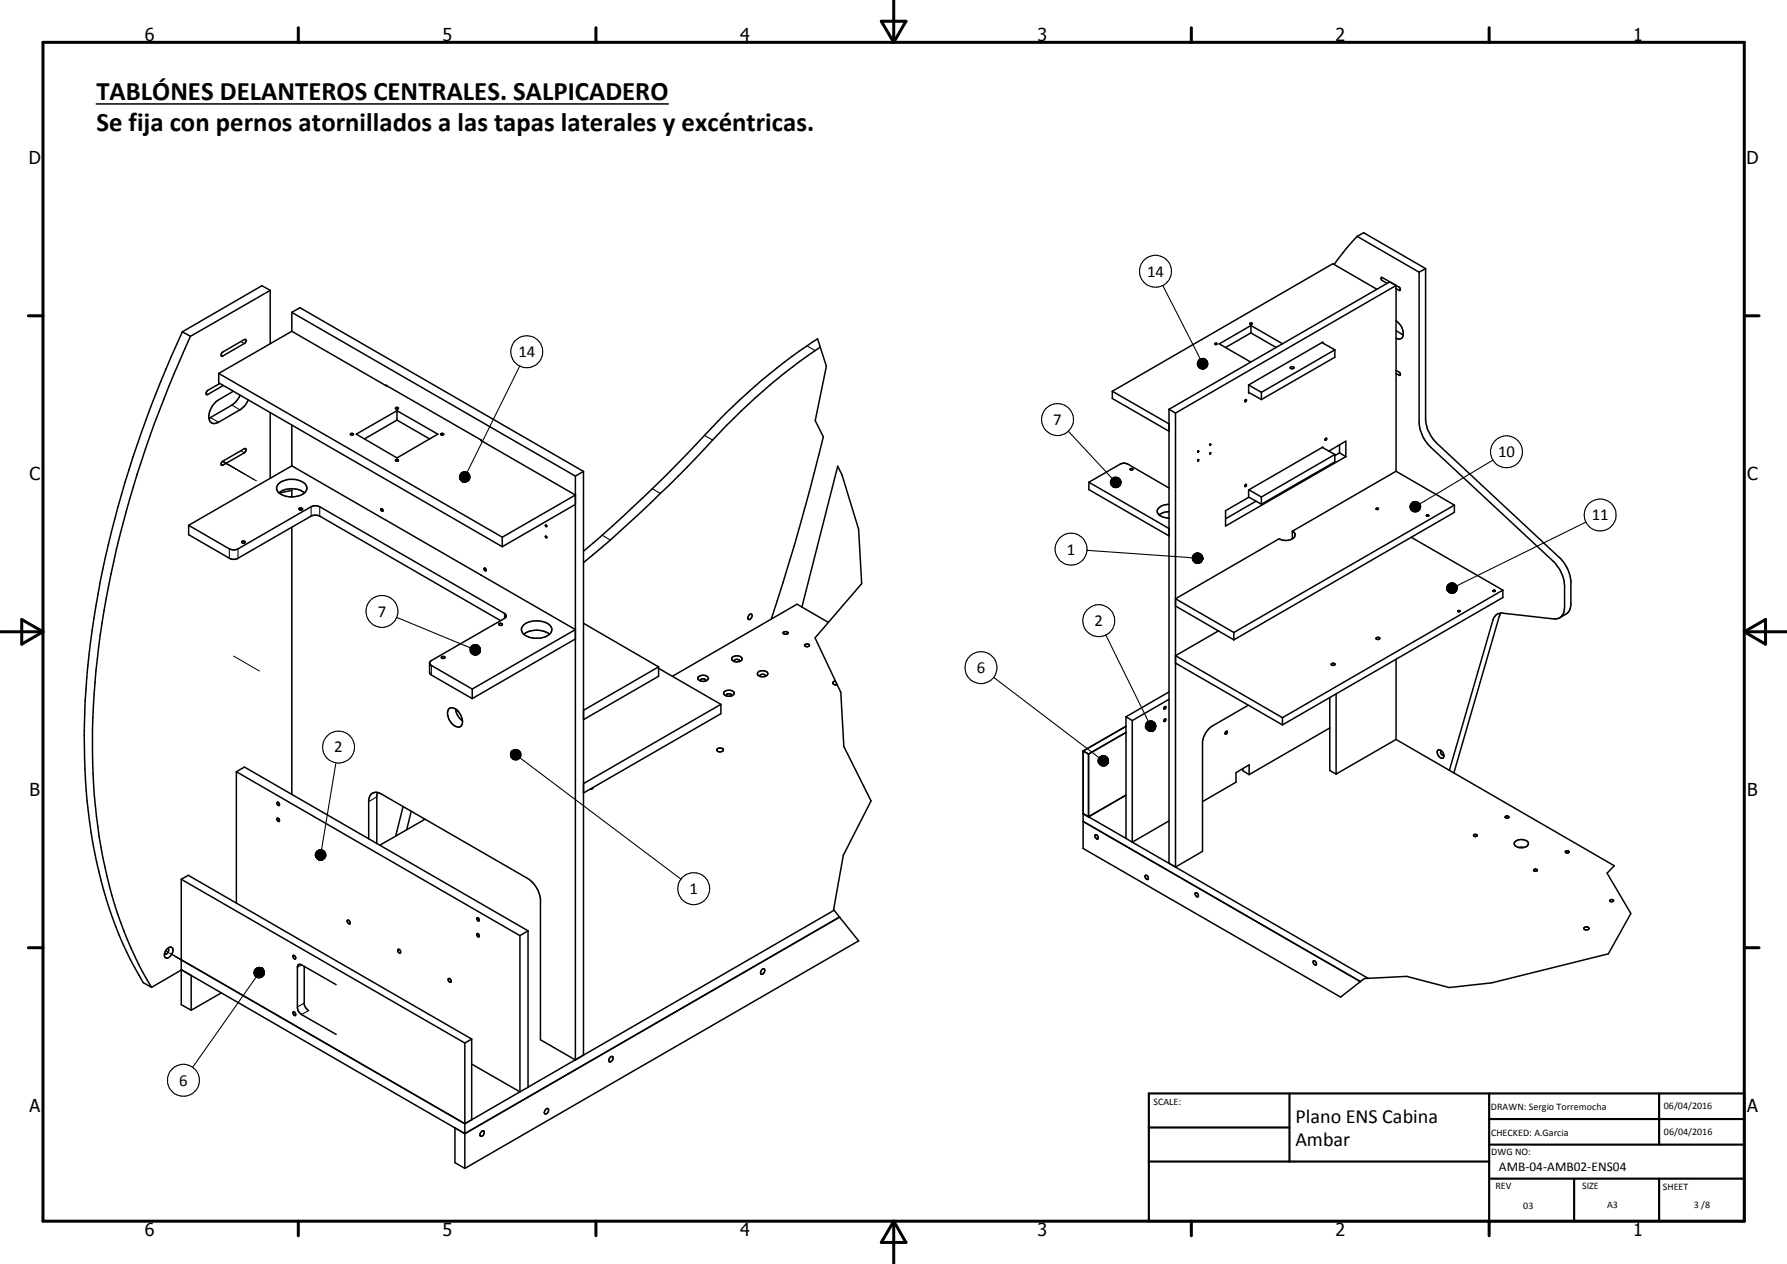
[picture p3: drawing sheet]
<svg xmlns="http://www.w3.org/2000/svg" width="420mm" height="297mm" viewBox="0 0 420 297" stroke-linecap="round" stroke-linejoin="round" font-family="sans-serif">
<path d="M52.4 108.4l7.9 4.6M52.4 108.4l3.4 2M52.4 108.4l7.4 4.4M52.4 108.4l1 .7M52.4 108.4l1.5 .9M331.7 119.7h2.2M54.9 154.2l6.1 3.5M120.3 176.6h2M258.3 179.5h2.1M38.9 223.4l3.7 2.2M40.7 224.5l1.9 1.1zM61.7 227.5v2.1" fill="none" stroke="#000" stroke-width=".24"/>
<g fill="none" stroke="#000" stroke-width=".35">
<path d="M22.6 24.4h134.5M319.1 55.5l1.5-.8 14.6 8.4M319.1 55.5l14.6 8.5M319.1 55.5l-2.3 2.6-3.1 4M42.9 78a247.8 247.8 0 0 0-22.3 78.5 145.4 145.4 0 0 0 3.2 50.6 88.4 88.4 0 0 0 9.9 23.8l1.9 1.1M42.9 78l1.9 1M44.8 79a251.2 251.2 0 0 0-22.2 78.6 148.6 148.6 0 0 0 2.6 48.4 89 89 0 0 0 10.4 26M63.5 68.2l-1.9-1.1-18.7 10.9M63.5 68.2v12.6M63.5 68.2l-18.7 10.8M68.6 73.4l66.7 38.5M68.6 73.4v4.5"/>
<path d="M68.6 73.4l1.9-1.1 66.7 38.5M68.6 77.9l22.3 12.7M68.6 77.9l-17.2 9.9M293.8 76l.4-.1 .2 .2-.4 .1zM294.1 76.5l-7.4 4.3 7.4 4.3M294.1 76.5l7.4 4.3M294.1 76.5v1.7M294.1 78.2l5.9 3.5M294.1 78.2l-5.9 3.5M323.8 68l-10.4-6-51.9 29.9M326.1 66.6l-1.1-.6a.36 .36 0 0 1-.3-.4 .36 .36 0 0 1 .3-.4l4 2.3 .3 .6-.2 .2-.9-.5M328.2 75.4a3.5 3.5 0 0 1 1.6 3.8l-.8 .5-.8-.2"/>
<path d="M328.2 77.7l1.7 1M328.2 67.1l-1.5-.8-51.8 29.9M328.2 67.1l-51.8 30M328.2 67.1v43.6M333.7 64v35.2a8.9 8.9 0 0 0 2.8 6l28.6 26.6a8.9 8.9 0 0 1 2.8 5.9l-.1 5.8-.2 .7-.9 1M335.2 63.1v35.7a9.2 9.2 0 0 0 2.8 5.5l28.6 26.6a9 9 0 0 1 2.7 5.5v5.8l-.1 .8-.7 1.1-1.8 1.1M335.2 63.1l-1.5 .9M51.4 87.8v2.2l66.7 38.5M51.4 87.8l66.7 38.4M51.7 90.1l-2.9 1.6-.3 .6v.4h.3l3.7-2.1M52.1 82.9l5.3-3.1a.43 .43 0 0 1 .5 .4 .43 .43 0 0 1-.3 .4l-5.3 3.1-.3-.3zM54.9 91.9l-3.5 2.1a4.5 4.5 0 0 0-2.1 5 1.4 1.4 0 0 0 2.1 .2l5.3-3.1 .8-.7 .9-1.4"/>
<path d="M56.4 92.9a4.9 4.9 0 0 1-1.9 2.3l-5.4 3.1M63.5 96.9v15.5M68.6 99.9v9.6M90.7 90.6l22.4 12.8M93 95.8h.5l.2 .2-.5 .1zM93.3 96.5v2.2M93.3 98.7l7.7 4.5M93.3 98.7l-7.6 4.5M192.9 81.6l-.7-2a138.9 138.9 0 0 0-26.6 22.7 334.7 334.7 0 0 1-28.4 27.2M192.9 81.6l1.4 4.5-2.6 12.7 1.9 3.9a549.8 549.8 0 0 1-12.3 42.8M192.9 81.6a142 142 0 0 0-27.3 24 316.8 316.8 0 0 1-28.4 26.6M261.5 91.9l13.4 7.7"/>
<path d="M261.5 91.9v1.7l13.4 7.7M274.9 96.2v106.7l1.5 .9M274.9 96.2l1.5 .9M276.4 97.1v106.7M292.8 94h.3l-.3 .4h-.1zM292.8 94.4h.1M293.6 90.5v1.9l.1-.1M293.6 92.2l3 1.7M293.6 90.5l3 1.7M296.6 92.2v1.7M303.3 86.4l.4-.3 .5 .2a.43 .43 0 0 1-.4 .4 .43 .43 0 0 1-.5-.3zM310.8 80.5l3 1.7"/>
<path d="M311 80.6v-.2l-17.4 10.1M313.8 82.2v1.7l-17.2 10M313.8 82.2l-17.2 10M328.2 87l.9 .5 .1 .7-1-.4M52.3 108.5l5.1-3h.4v.5l-.4 .4-5.3 2.9-.1-.2zM65.5 113.7a4.8 4.8 0 0 1 6.5 .4 1.88 1.88 0 0 1-1.8 2.4 4.5 4.5 0 0 1-5.1-1.3 1.39 1.39 0 0 1 .4-1.5zM65.6 115.8a5.1 5.1 0 0 1 6 0M68.6 115.2l-3 .7M68.6 109.5l66.7 38.5-24.3 13.9M68.6 114.9v1.9M68.6 109.5l-24.2 13.9M70.3 119.5l.6-.1 .3 .3-.6 .1h-.2z"/>
<path d="M82.4 102l.5-.1 .2 .2-.3 .2zM83.8 102l9.5-5.5 9.6 5.5-9.6 5.6zM89.6 119.5a.32 .32 0 0 1 .4 .2 .32 .32 0 0 1-.2 .4l-.2-.2zM93 108.1l.5-.1 .2 .2-.5 .2zM103.6 102l.5-.1 .2 .2-.3 .2zM113.1 103.4v.1M113.1 103.4v.1l22.2 12.8-17.2 9.9M135.3 111.9v137.2M135.3 118.5l-17.2 10M137.2 110.8v137.1l-1.9 1.2M137.2 110.8l-1.9 1.1M256 113.3v1.8l18.9 10.8"/>
<path d="M256 113.3l18.9 10.9M256 113.3l7.5-4.3 .9-.2 .7 .2 9.8 5.7M265.8 110.2h.5a.3 .3 0 0 1-.3 .3 .3 .3 0 0 1-.2-.3zM274.9 118.5a2.75 2.75 0 0 0-2.8 1.4v.5l.4 .6M281.6 106.1l.2-.1-.1 .3zM281.7 108.1h.1l-.1 .2zM281.7 106h.1M281.8 108.1h.1M284.4 104.5l.2-.1-.1 .2zM284.6 106.4v.2l-.2 .1zM292.8 114.3h.1M292.8 113.9h.3l-.3 .4h-.1z"/>
<path d="M293.6 116.8l3 1.7M293.7 115.1l2.9 1.7M295.3 117.8l-7.1 4.1M296.6 116.8v1.7M310.9 105.2l2.9 1.6M311 105.2l-17.4 9.9v1.8l-5.4 3.1v3.6l28.2-16.3M311.7 103h.1a.24 .24 0 0 1 .1 .3 .24 .24 0 0 1-.3 .1zM312.5 106l3.9-2.3v3.6M313.8 106.8v1.7l-17.2 10M313.8 106.8l-17.2 10M314.9 106.4l-1.1 .7M314.9 104.5v1.9"/>
<path d="M314.9 106.4l1.5 .9M323.7 119.4l.4 .1v.2l-.6-.1zM328.2 110.7l-24.3 14.1M328.2 110.7l13.8 8M342 118.7v1.7l-51.9 30M342 118.7l-51.9 29.9M44.4 123.4v2.2l9.5 5.6 1.3 .2 .5-.1 17.4-10 .8-.2h.8l43 24.7M44.4 123.4l9.8 5.7a1.99 1.99 0 0 0 1.8-.1l17.1-9.9a2.16 2.16 0 0 1 2.1 0l43.4 25a.63 .63 0 0 1 .4 .6 .63 .63 0 0 1-.4 .6l-17.2 9.9-.4 .6M56.8 127.3l.4-.2 .4 .3-.6 .2zM68.6 123.9v62.8M113.9 133.5l.3 .2v.5l-.3-.3zM114.1 134.1v.1"/>
<path d="M118.1 126.2v2.3M128.3 123.4h.2l.1 .3h-.3zM128.3 126l.3 .4-.3-.1zM272.5 121l.9 .5 1.5 .3M274.9 120.3l-1.2 .1-1.2 .6M303.9 124.8a.97 .97 0 0 1 .6 1 .97 .97 0 0 1-.8 .9l-.9 .3h-.8l-1.3-.4-24.3 14.1 13.7 7.9M303.9 124.8v1.8M331.8 126.3l21.5 12.4M335.4 121.2l.5-.2a.26 .26 0 0 1-.2 .3 .26 .26 0 0 1-.3-.1zM351.1 138.8l.4-.1a.24 .24 0 0 1-.2 .3 .24 .24 0 0 1-.3-.1zM351.6 138.8v.1M353.3 138.7v1.7l-51.8 29.9"/>
<path d="M353.3 138.7l-51.8 30M101 155.8v2.2l.2 .5 9.8 5.7M101 155.8l.4 .6 9.6 5.5M103.8 154.4l.5-.1 .3 .2-.2 .2h-.4zM117.3 146.6l.2-.1 .6 .1a.38 .38 0 0 1-.4 .4 .38 .38 0 0 1-.4-.4zM123.1 146.9a5.1 5.1 0 0 1 6.3 .2 1.49 1.49 0 0 1-.8 2.4 5.4 5.4 0 0 1-4.3 .2 1.72 1.72 0 0 1-1.4-2.5zM123.1 149.1a5.3 5.3 0 0 1 6.1 0M135.3 150.2l-24.3 14M137.2 146.5l17.6 10.2M154.8 157.1l14.7 8.4M154.8 156.7v2.2l-17.6 10.2M154.8 156.7l-17.6 10.2"/>
<path d="M164.1 159.2a1.35 1.35 0 0 1 1.3-.6 1.35 1.35 0 0 1 1.1 1 1.47 1.47 0 0 1-2.4-.3zM172.2 154.5a1.54 1.54 0 0 1 2.3 .3 1.47 1.47 0 0 1-2.5 .1zM172.7 155.4a.57 .57 0 0 1 .3-.5 .57 .57 0 0 1 .7 .2l.2 .1-.1 .2M176.1 144.5a.41 .41 0 0 1 .6-.1 .41 .41 0 0 1 0 .6l-.3 .5-.4 .1-.2-.5zM178.2 158a1.57 1.57 0 0 1 2.3 .3 1.43 1.43 0 0 1-2.4 .1zM178.7 159a.6 .6 0 0 1 .6-.6 .6 .6 0 0 1 .6 .6M184.2 148.6a.59 .59 0 0 1 .6-.2 .59 .59 0 0 1 .4 .5 .59 .59 0 0 1-.6 .2 .59 .59 0 0 1-.4-.5zM188.5 142.7l8.5-33.1 1 2 3.9 12.8 .7 12.8-11 12.7 4.8 10.1M189.2 151.6a.59 .59 0 0 1 .6-.3 .59 .59 0 0 1 .5 .5 .7 .7 0 0 1-1.1-.2zM194.8 146.3l-7.4-4.3-29.3 16.9M276.4 155.8l25.1 14.5M276.4 142.4l13.7 8"/>
<path d="M286.5 148.3l-10.1 5.8 25.1 14.6M290.1 148.6v1.8M313 156.1l.3-.2 .5 .1a.43 .43 0 0 1-.3 .4 .43 .43 0 0 1-.5-.3zM323.6 149.9l.2-.1 .6 .1a.43 .43 0 0 1-.4 .4 .43 .43 0 0 1-.5-.3zM328.2 154.9v18.9M342.8 143.5l.5 .1-.4 .2zM352.9 144.1l-.4 .8-10.7 36.8M366.7 145.2l-1.3 .3-12.4-1.4h-.4a1.93 1.93 0 0 0-1.6 1.6l-10.2 35.4M105.5 166.6a1.76 1.76 0 0 1 2.4 .8 2.77 2.77 0 0 1 .5 3.3 2.09 2.09 0 0 1-2.7-1.4l-.2-.3a2.14 2.14 0 0 1 0-2.4zM107.1 166.7l.5 1.3 1.1 1.4M107.1 166.8l.6 .3M111 161.9v2.3"/>
<path d="M164.7 160a.57 .57 0 0 1 .4-.5 .57 .57 0 0 1 .7 .1l.1 .4M168.6 176a.75 .75 0 0 1 .9-.3 .75 .75 0 0 1 .5 .7 .81 .81 0 0 1-.8 .3 .81 .81 0 0 1-.6-.6zM169.5 165.5v2.2l-32.3 18.7M169.5 165.5l-32.3 18.6M170.7 163.5a.62 .62 0 0 1-.6-.7 .62 .62 0 0 1 .8-.5 1.13 1.13 0 0 1 1.7 .8l-.6 .4M170.7 163.5h1.3M170.7 163.4a.66 .66 0 0 1 .7-.4 .66 .66 0 0 1 .6 .5M170.7 163.4l.1 .1M196.4 160l.4 .9M196.4 160l-.6 .4v.2l.4 .3h.6M196.8 160.9l.9 1.8 .7 12.7 6.4 12.8-6.5 12.8-2.3 12.8 .1 .1M254.7 176.5v22.9l60.5 34.9 4.7-3.6"/>
<path d="M254.7 176.5l1.2 .7M255.9 177.2v14.7M264.7 168.4v28.6M264.7 168.4l1.5 .9M264.7 172.1l-8.8 5.1M264.7 170.7l-10 5.8M266.2 169.3v28.6M273.8 166.2l.3-.2v.2l-.3 .5-.2-.2zM273.8 169h.2a.29 .29 0 0 1 0 .4 .29 .29 0 0 1-.4 0zM274.9 164.3l-8.7 5M274.9 162.6l-10.2 5.8M288.2 172l.2-.2a.32 .32 0 0 1 .1 .5 .32 .32 0 0 1-.5 0z"/>
<path d="M293.5 165.7l-8.4 4.9a5.3 5.3 0 0 0-2.4 3.7v25.8l-6.3 3.7M301.5 168.7v1.6M312.7 163.9v17.2l1.4 .8M312.7 171.1l-19 10.9M314.1 163.1v18.8M328.2 173.8l51.3 29.7-1.6 1.7 5.5 9.5-5.2 9.5-27.5 6.8-10 1.1-10-2.7-9 .5M328.2 173.8l-14.1 8.1M338.1 176.3a1.26 1.26 0 0 1 1.4 1.4l-.1 .4a1.18 1.18 0 0 1-1.5-1.1zM338.9 176.4h-.1a.63 .63 0 0 0 0 .7 .63 .63 0 0 0 .6 .3l.1-.1M55.6 181.4l1.9-1.1 66.7 38.4M55.6 181.4v30.8M55.6 181.4l66.6 38.5"/>
<path d="M65.1 192.4a.36 .36 0 0 1 .5 .1 .36 .36 0 0 1-.2 .5zM65.2 188.5a.4 .4 0 0 1 .5 .3 .4 .4 0 0 1-.3 .5l-.3-.5zM86.7 197.1v-9.1a1.8 1.8 0 0 1 1-1.7 1.8 1.8 0 0 1 2 .3l34.3 19.8a6.8 6.8 0 0 1 3.1 4.9v33l8.2 4.8M88.8 186.2l-.2 .7v11.3M94.8 189.5l-1.8 7M96.7 190.7l-1.1 4.3M99.9 192.5l-10.6 6.1M139.4 185.1l-.1 .2-.5 .2M254.7 193l65.2 37.7M255.9 191.9l-1.2-.7 10 5.8M257.5 196.2a.6 .6 0 0 1 .6 .3 .6 .6 0 0 1 0 .6h-.3l-.3-.3zM264.7 197l1.5 .9"/>
<path d="M264.7 186.9l-8.8 5M266.2 197.9l55.5 32M274.9 192.9l-8.7 5M292.3 180.6v.5l1.4 .9M293.7 182v-2.3l-3.1 1.9v2.2l-7.9 4.6M346.5 196.2l.2-.1 .6 .1a.4 .4 0 0 1-.4 .4 .4 .4 0 0 1-.4-.4zM353.9 191.9l.6-.1 .3 .2a.43 .43 0 0 1-.5 .3 .43 .43 0 0 1-.4-.4zM356.1 197.9a2.14 2.14 0 0 1 3.3 .3 1.38 1.38 0 0 1-1.8 1 1.12 1.12 0 0 1-1.5-1.3zM357.2 199.2h1M42.6 206.6v29.5l2.3 1.3M42.6 206.6l1.7-.9 66.6 38.5M42.6 206.6l66.7 38.5"/>
<path d="M81.6 216.3h.5l.2 .7a.57 .57 0 0 1-.7-.7zM112.1 215.7a.39 .39 0 0 1 .5 .2 .39 .39 0 0 1-.2 .5l-.3-.3zM112.1 219.5h.5l.1 .6h-.4zM122.2 219.9v36.7M124.2 218.7v36.8l-2 1.1M124.2 218.7l-2 1.2M196.1 213.9l1.3 1.6M196.1 213.9l-71.9 41.6M197.4 215.5l-88.1 50.9M197.4 215.5l4.5 5.6-92.6 53.5M269.2 205.8l.1-.1a.6 .6 0 0 1 .6 .3 .6 .6 0 0 1 0 .7l-.4-.1zM281.1 209.8l.4 .1 .3 .3v.5a.59 .59 0 0 1-.7-.2 .59 .59 0 0 1 0-.7z"/>
<path d="M360.6 204.4a.42 .42 0 0 1 .5-.2 .42 .42 0 0 1 .3 .4l-.6 .1-.2-.1zM368.1 200.1l.2-.2 .6 .2a.4 .4 0 0 1-.4 .4 .4 .4 0 0 1-.4-.4zM372.4 218a.6 .6 0 0 1 .7-.2 .6 .6 0 0 1 .4 .5 .62 .62 0 0 1-.6 .2 .62 .62 0 0 1-.5-.5zM378.6 211.5a.39 .39 0 0 1 .5-.1 .39 .39 0 0 1 .2 .4h-.7l-.1-.2zM39.3 223a.78 .78 0 0 1 1.2-.3 .78 .78 0 0 1 0 1.2 1.3 1.3 0 0 1-1.7 1.1l-.2-.5 .1-.6zM39.4 222.9h.1a.72 .72 0 0 1 0 .9 .72 .72 0 0 1-.8 .3M42.6 225.6l66.7 38.5 12.9-7.5M42.6 228l-7 4M44.9 237.4v-8.2l-2.3-1.3 66.7 38.5M52 233.3l-7.1 4.1M68.9 237.8a.51 .51 0 0 1 .5 .3 .51 .51 0 0 1 0 .6 .61 .61 0 0 1-.5-.9zM68.9 224.5a.55 .55 0 0 1 .6 .8 .55 .55 0 0 1-.6-.8z"/>
<path d="M71.5 227.1v8.9l.5 .9 .5 .6M79 231.4l-8.1-4.7-.6-.1-.2 .2-.2 .3v9.8l.3 .8 .7 .7 8.1 4.7M93.5 223.2a.49 .49 0 0 1 .6 .2 .49 .49 0 0 1 0 .6l-.5-.4zM105.4 230a.51 .51 0 0 1 .6 .3 .51 .51 0 0 1-.1 .5l-.5-.3zM179.1 227.9l.3-.2a.52 .52 0 0 1 .5 .5 .52 .52 0 0 1-.4 .5l-.4 .3-.3-.2zM308.8 225.8a.63 .63 0 0 1 .6 .3 .63 .63 0 0 1 0 .7l-.5-.2-.2-.5zM321.7 229.9l-.9 .1-.9 .7M109.3 245.1v29.5M110.9 250.1l11.3 6.5M110.9 244.2l-1.6 .9M110.9 244.2v18.9M143.6 248.4l.2-.2a.68 .68 0 0 1-.1 1.2l-.4 .2-.1-.3v-.5z"/>
<path d="M109.3 266.4l-2.3-1.4v8.2l2.3 1.4M113.3 265.9l.3-.2a.71 .71 0 0 1 .1 .9 .71 .71 0 0 1-.8 .4 .83 .83 0 0 1 .4-1.1zM128.3 260.7l.4-.2a.76 .76 0 0 1 .2 .8 .76 .76 0 0 1-.7 .5l-.2-.3z"/>
<circle cx="285.8" cy="80.8" r=".25"/>
</g>
<g fill="none" stroke="#000" stroke-width=".25">
<path d="M273.4 67.1l8.8 17.3M48.5 92.5l.3 .2M49.5 98.1l1.9 1.1M52 83.4l.4 .3M54.5 95.2l1.9 1.1M56.6 80.3l.8 .4M122.2 86l-12.4 25M189.7 81.3l2 1.1M281.5 85.3l1.8 1.3-1.8-1zM281.5 85.6l1.8 1-1.8-.7zM281.5 85.9l1.8 .7-1.6-.5zM281.6 85l1.7 1.6-1.8-1.3z"/>
<path d="M281.7 86.1l1.6 .5-1.5-.3zM281.7 84.8l1.6 1.8-1.7-1.6zM281.8 84.6l.3-.2 1.2 2.2zM281.8 84.6l1.5 2-1.6-1.8zM281.8 86.3l1.5 .3-1.3-.1zM282 86.5l1.3 .1zM282.1 84.4l.2-.1 1 2.3zM282.3 86.6h1zM282.3 84.3l.3-.1 .7 2.4zM282.5 86.7l.8-.1zM282.6 84.2h.3l.4 2.4zM282.8 86.7l.5-.1z"/>
<path d="M282.9 84.2h.2l.2 2.4zM283.1 86.7l.2-.1zM283.1 84.2l.3 .2-.1 2.2zM283.2 84.2v2.4M283.3 86.6l.4-.4zM283.4 84.4l.2 .1-.3 2.1zM283.5 84.4v2.2M283.6 84.5l.1 .2-.4 1.9zM283.7 84.7l.2 .3-.6 1.6zM283.9 86l-.6 .6zM283.9 85l.1 .2-.7 1.4zM284 85.8l-.7 .8z"/>
<path d="M284 85.2v.3l-.7 1.1zM284 85.5v.3l-.7 .8zM52 109.1l.4 .2M56.6 105.9l.8 .5M73.1 119.1v2.2M75.2 119.1v2.2M108 112.1l.7 1.1-.6-.8zM108.1 111.8l.6 1.4-.7-1.1zM108.1 112.4l.6 .8zM108.2 111.6l.5 1.6-.6-1.4zM108.2 112.6l.5 .6zM108.3 111.3l.4 1.9-.5-1.6z"/>
<path d="M108.3 112.9l.4 .3zM108.4 111.1l.3-.1v2.2zM108.4 111.1l.3 2.1-.4-1.9zM108.5 113l.2 .2zM108.7 111l.2-.1-.2 2.3zM108.7 113.2l.6 .1zM108.7 113.2l.8 .1zM108.7 113.2h1.1zM108.7 113.2l1.3-.1zM108.7 113.2l1.5-.3-.2 .2zM108.7 113.2l1.7-.5-.2 .2zM108.7 113.2l1.8-.8-.1 .3z"/>
<path d="M108.7 113.2l1.8-1v.2zM108.7 113.2l1.8-1.3v.3zM108.7 113.2l1.7-1.6 .1 .3zM108.8 110.9v2.3M108.9 110.9l.3-.1-.5 2.4zM109.2 110.8h.3l-.8 2.4zM109.5 110.8l.2 .1-1 2.3zM109.7 110.9l.2 .1-1.2 2.2zM109.9 111l.3 .2-1.5 2zM110.2 111.2l.1 .2-1.6 1.8zM110.3 111.4l.1 .2-1.7 1.6zM153.4 114.9l1.9 1.1"/>
<path d="M165.6 102.3l1.9 1.1M251.2 101.3l10.3 11.1M261.1 113.3l2.1 1-2.1-.8zM261.1 113.5l2.1 .8-2.1-.5zM261.1 113l2.1 1.3-2.1-1zM261.1 113.8l2.1 .5-1.9-.3zM261.2 112.8l2 1.5-2.1-1.3zM261.3 114l1.9 .3-1.8-.1zM261.4 112.5l.2-.1 1.6 1.9zM261.4 112.5l1.8 1.8-2-1.5zM261.4 114.2l1.8 .1-1.5 .1zM261.6 112.4l.2-.2 1.4 2.1z"/>
<path d="M261.7 114.4l1.5-.1-1.3 .3zM261.8 112.2l.3-.1 1.1 2.2zM261.9 114.6l1.3-.3zM262.1 112.1h.2l.9 2.2zM262.2 114.6l1-.3zM262.3 112.1h.3l.6 2.2zM262.5 114.6l.7-.3zM262.6 112.1l.2 .1 .4 2.1zM262.7 114.6l.5-.3zM262.8 112.2l.3 .2 .1 1.9zM263 114.4l.2-.1zM263.1 112.4l.2 .2-.1 1.7z"/>
<path d="M263.3 112.6l.1 .2-.2 1.5zM263.4 112.8l.2 .2-.4 1.3zM263.5 113.8l-.3 .5zM263.6 113.6l-.4 .7zM263.6 113.3l-.4 1zM263.6 113l-.4 1.3zM331.5 118.9l.2 .8zM331.5 119.2l.2 .5zM331.6 118.7l.1 1zM331.6 119.5l.1 .2zM331.7 119.7l.4 .4zM331.7 119.7l.6 .5z"/>
<path d="M331.7 119.7l.9 .6zM331.7 119.7l1.2 .6h-.3zM331.7 119.7l1.4 .6h-.2zM331.7 119.7l1.7 .5-.3 .1zM331.7 119.7l1.9 .3-.2 .2zM331.7 119.7l2.1 .1-.2 .2zM331.7 119.7l2.2-.1-.1 .2zM331.7 119.7l2.3-.4-.1 .3zM331.7 119.7l2.3-.6v.2zM331.7 119.7l2.3-.9v.3zM331.7 119.7l2.2-1.2 .1 .3zM331.7 119.7l2.1-1.4 .1 .2z"/>
<path d="M331.7 119.7l1.9-1.6 .2 .2zM331.7 118.4l.2-.2-.2 1.5zM331.7 118.4v1.3l-.1-1zM332.1 118l.2-.1-.6 1.8zM332.1 118l-.4 1.7 .2-1.5zM332.3 117.9h.3l-.9 1.8zM332.6 117.9l.3-.1-1.2 1.9zM332.9 117.8l.2 .1-1.4 1.8zM333.1 117.9l.3 .1-1.7 1.7zM333.4 118l.2 .1-1.9 1.6zM351 108.1l-17.2 10.3M53.9 129v2.2"/>
<path d="M56 129v2.2M141.6 125.8l1.9 1.1M255.6 129.3l24.7 1.8M280.3 130.9l2.5 .4-2.5-.1zM280.3 131.2l2.5 .1-2.4 .2zM280.3 131.4h2.5M280.4 131.5l2.4-.2-2.4 .4zM280.4 130.7l2.4 .6-2.5-.4zM280.4 131.7l2.4-.4-2.2 .7zM280.5 130.5l2.3 .8-2.4-.6zM280.6 132l2.2-.7-2 .9zM280.7 130.3l.3-.2 1.8 1.2z"/>
<path d="M280.7 130.3l2.1 1-2.3-.8zM280.8 132.2l2-.9-1.8 1zM281 130.1l.2-.1 1.6 1.3zM281 132.3l1.8-1-1.5 1.1zM281.2 130l.3-.1 1.3 1.4zM281.3 132.4l1.5-1.1-1.3 1.1zM281.5 129.9h.2l1.1 1.4zM281.5 132.4l1.3-1.1-1 1.1zM281.7 129.9l.3 .1 .8 1.3zM282 130l.2 .1 .6 1.2zM282.2 130.1l.6 1.2zM282.4 130.3l.4 1z"/>
<path d="M282.6 130.5l.2 .8zM282.7 130.7l.1 .6zM282.8 131.3l-.7 1-.3 .1zM282.8 131.3l-.5 .9-.2 .1zM282.8 131.3l-.5 .9zM282.8 131.3l-.3 .7zM282.8 131.3l-.2 .5zM282.8 131.3v.2zM340.2 138l.1 .7zM340.2 138.2l.1 .5zM340.2 138.5l.1 .2zM340.3 137.7v1z"/>
<path d="M340.3 138.7l.3 .5zM340.3 138.7l.6 .6zM340.3 138.7l.8 .7zM340.3 138.7l1.1 .7h-.3zM340.3 138.7l1.4 .7h-.3zM340.3 138.7l1.6 .7h-.2zM340.3 138.7l1.9 .5-.3 .2zM340.3 138.7l2 .3-.1 .2zM340.3 138.7l2.2 .1-.2 .2zM340.3 138.7l2.3-.1-.1 .2zM340.3 138.7l2.4-.4-.1 .3zM340.3 138.7l2.4-.7v.3z"/>
<path d="M340.3 138.7l2.3-.9 .1 .2zM340.3 138.7l2.2-1.2 .1 .3zM340.3 138.7l2-1.4 .2 .2zM340.3 138.7l1.8-1.5 .2 .1zM340.3 138.7h2.3M340.4 137.5l.2-.2-.3 1.4zM340.4 137.5l-.1 1.2zM340.6 137.3l.2-.2-.5 1.6zM340.8 137.1l.3-.1-.8 1.7zM341.1 137l.2-.1-1 1.8zM341.3 136.9h.3l-1.3 1.8zM341.6 136.9l.2 .1-1.5 1.7z"/>
<path d="M341.8 137l.3 .2-1.8 1.5zM372.9 122.7l-30.4 15M93.2 145.1l17.4 7.1M101.4 156.4v2.2M110.5 152.7l2.4 .5-2.4-.3zM110.5 152.4l2.4 .8-2.4-.5zM110.5 152.9l2.4 .3h-2.3zM110.6 153.2h2.3l-2.2 .2zM110.6 153.3h2.3M110.6 152.1l2.3 1.1-2.4-.8zM110.7 153.4l2.2-.2-2 .4zM110.8 151.9l.2-.2 1.9 1.5z"/>
<path d="M110.8 151.9l2.1 1.3-2.3-1.1zM110.9 153.6l2-.4-1.8 .6zM111 151.7l.2-.1 1.7 1.6zM111.1 153.8l1.8-.6-1.6 .7zM111.2 151.6l.3-.1 1.4 1.7zM111.3 153.9l1.6-.7-1.3 .8zM111.5 151.5h.2l1.2 1.7zM111.6 154l1.3-.8-1.1 .8zM111.7 151.5h.3l.9 1.7zM111.8 154l1.1-.8-.8 .7zM112 151.5l.3 .1 .6 1.6zM112.1 153.9l.8-.7z"/>
<path d="M112.3 151.6l.2 .1 .4 1.5zM112.5 151.7l.2 .2 .2 1.3zM112.7 151.9l.1 .2 .1 1.1zM112.8 152.1l.1 1.1zM112.9 153.2l-.6 .6zM112.9 153.2l-.3 .4zM112.9 153.2l-.1 .2zM112.9 152.4v.8zM113 152.7l-.1 .5zM118.6 144.1v1.2M233.6 159.2l24.8 18.9M260 149.2l10 20.3"/>
<path d="M79 179.2l-3.4 20.5M120.3 176.6l-.3 .5zM120.3 176.6l-.3 .7zM120.3 176.6l-.3 1zM120.3 176.6l-.2 1.3zM120.3 176.6v1.5l-.2-.2zM120.3 176.6l.2 1.7-.2-.2zM120.3 176.6l.4 1.9-.2-.2zM120.3 176.6l.6 2-.2-.1zM120.3 176.6l.9 2h-.3zM120.3 176.6l1.2 2h-.3zM120.3 176.6l1.4 1.9-.2 .1z"/>
<path d="M120.3 176.6l1.7 1.8-.3 .1zM120.3 176.6l1.9 1.6-.2 .2zM120.3 176.6l2 1.4-.1 .2zM120.3 176.6l2.2 1.2-.2 .2zM120.3 176.6l2.2 .9v.3zM120.3 176.6l2.2 .6v.3zM120.3 176.6l2.2 .4v.2zM120.3 176.6l2 .1 .2 .3zM120.3 176.6l1.9-.1 .1 .2zM120.3 176.6l1.7-.3 .2 .2zM120.3 176.6l1.4-.4 .3 .1zM120.3 176.6l1.4-.4z"/>
<path d="M120.3 176.6l.9-.5h.2zM120.3 176.6l.9-.5zM120.3 176.6l.6-.5zM120.4 176.4l.3-.1-.4 .3zM120.4 176.4l-.1 .2zM122.2 178.1l37.9 28.5M258.1 178.6l2.3 .9-2.3-.6zM258.1 178.9l2.3 .6-2.2-.3zM258.2 178.4l2.2 1.1-2.3-.9zM258.2 179.2l2.2 .3h-2.1zM258.3 178.1l2.1 1.4-2.2-1.1zM258.3 179.5h2.1l-1.9 .1z"/>
<path d="M258.5 177.9l.2-.1 1.7 1.7zM258.5 177.9l1.9 1.6-2.1-1.4zM258.5 179.6l1.9-.1-1.7 .3zM258.7 177.8l.2-.2 1.5 1.9zM258.7 179.8l1.7-.3-1.5 .5zM258.9 177.6l.3-.1 1.2 2zM258.9 180l1.5-.5zM259.2 177.5h.3l.9 2zM259.5 177.5l.2 .1 .7 1.9zM259.7 177.6l.3 .1 .4 1.8zM260 177.7l.2 .1 .2 1.7zM260 179.9l.4-.4z"/>
<path d="M260.2 177.8l.2 .3v1.4zM260.4 178.1l.2 .2-.2 1.2zM260.4 179.5l-.2 .2zM260.6 178.3l-.2 1.2zM260.6 179.1l-.2 .4zM260.6 178.8l-.2 .7zM260.6 178.5l-.2 1zM269.3 170.7l1.8 1-1.8-.7zM269.3 170.4l1.8 1.3-1.8-1zM269.3 171l1.8 .7-1.7-.5zM269.4 170.2l1.7 1.5-1.8-1.3zM269.4 171.2l1.7 .5-1.5-.3z"/>
<path d="M269.5 169.9l1.6 1.8-1.7-1.5zM269.6 171.4l1.5 .3-1.3-.1zM269.7 169.7l.2-.2 1.2 2.2zM269.7 169.7l1.4 2-1.6-1.8zM269.8 171.6l1.3 .1zM269.9 169.5h.2l1 2.2zM270 171.7h1.1zM270.1 169.5l.3-.1 .7 2.3zM270.3 171.8l.8-.1zM270.4 169.4h.3l.4 2.3zM270.6 171.9l.5-.2zM270.7 169.4h.2l.2 2.3z"/>
<path d="M270.8 171.8l.3-.1zM270.9 169.4l.3 .1-.1 2.2zM271 169.4v2.3M271.1 171.7l.4-.3zM271.1 171.7l.6-.5zM271.2 169.5l.1 .2-.2 2zM271.2 169.5v2.2M271.3 169.7l.3 .2-.5 1.8zM271.6 169.9l.1 .2-.6 1.6zM271.7 170.1l.1 .3-.7 1.3zM271.7 170.9v.3l-.6 .5zM271.8 170.4v.2l-.7 1.1z"/>
<path d="M271.8 170.6l-.7 1.1zM74.7 199.9l.2-.2 .3 2.4zM74.9 199.7h.3v2.4zM75.2 199.7l.3-.1-.3 2.5zM75.5 199.6l.2 .1-.5 2.4zM75.7 199.7l.3 .1-.8 2.3zM76 199.8l.2 .1-1 2.2zM76.2 199.9l.2 .3-1.2 1.9zM88.6 187.2l-1.9 1.2M259.2 180l1.2-.5-.9 .5zM259.5 180l.9-.5zM259.7 180l.7-.5z"/>
<path d="M74.1 200.8l1.1 1.3-1.1-1.1zM74.1 201l1.1 1.1zM74.2 200.5l1 1.6-1.1-1.3zM74.2 201.3l1 .8zM74.3 200.3l.9 1.8-1-1.6zM74.3 201.5l.9 .6zM74.5 200l.2-.1 .5 2.2zM74.5 200l.7 2.1-.9-1.8zM74.5 201.8l.7 .3zM74.7 201.9l.5 .2zM74.9 202.1h.3zM75.2 202.1h.5z"/>
<path d="M75.2 202.1l.8-.1zM75.2 202.1l1-.3zM75.2 202.1l1.2-.4zM75.2 202.1l1.3-.7-.1 .3zM75.2 202.1l1.4-.9-.1 .2zM75.2 202.1l1.5-1.2-.1 .3zM76.4 200.2l.1 .2-1.3 1.7zM76.5 200.4l.1 .3-1.4 1.4zM76.6 200.7l.1 .2-1.5 1.2zM59.7 228.6l2-1.1-2 1.3zM59.7 228.3l2-.8-2 1.1zM59.7 228.8l2-1.3-1.9 1.6z"/>
<path d="M59.8 229.1l1.9-1.6-1.8 1.8zM59.8 228l1.9-.5-2 .8zM59.9 229.3l1.8-1.8-1.6 2zM60 227.8l.1-.2 1.6-.1zM60 227.8l1.7-.3-1.9 .5zM60.1 227.6l.3-.1h1.3zM60.2 229.6l-14.9 21.2M60.4 227.5h1.3zM60.6 227.4l1.1 .1zM60.9 227.3l.8 .2zM61.2 227.3l.5 .2zM61.7 227.5l-1.4 2.2-.2-.2z"/>
<path d="M61.7 227.5l-1.1 2.3-.3-.1zM61.7 227.5l-.8 2.3h-.3zM61.7 227.5l-.6 2.3h-.2zM61.7 227.5l-.3 2.2-.3 .1zM61.7 227.5l-.1 2.1-.2 .1zM61.7 227.5l.1 1.9-.2 .2zM61.7 227.5l.3 1.7-.2 .2zM61.7 227.5l.4 1.5-.1 .2zM61.7 227.5l.5 1.2-.1 .3zM61.7 227.5l.5 1.2zM61.7 227.5l.5 1zM61.7 227.5l.4 .7z"/>
<path d="M61.7 227.5l.3 .5zM61.7 227.5l.1 .3zM70.9 226.7l-1 .6M71.5 235.7l-1.6 .9M72.5 237.5l-1.6 .9"/>
<circle cx="271.7" cy="63.7" r="3.8"/>
<circle cx="123.9" cy="82.7" r="3.8"/>
<circle cx="248.7" cy="98.6" r="3.8"/>
<circle cx="354.2" cy="106.2" r="3.7"/>
<circle cx="251.8" cy="129" r="3.7"/>
<circle cx="376.2" cy="121" r="3.7"/>
<circle cx="89.8" cy="143.7" r="3.8"/>
<circle cx="230.7" cy="156.9" r="3.7"/>
<circle cx="258.4" cy="145.9" r="3.7"/>
<circle cx="79.6" cy="175.6" r="3.8"/>
<circle cx="163.1" cy="208.8" r="3.7"/>
<circle cx="43.1" cy="253.9" r="3.7"/>
</g>
<g fill="none" stroke="#000" stroke-width=".71">
<path d="M10.1 9.9h400v277.1h-400zM70.1 6.5v3.4M140.1 6.5v3.4M207.2 5h5.8l-2.9 4.9zM210.1 0v9.9M280.1 6.5v3.4M350.1 6.5v3.4M6.7 74.2h3.4M410.1 74.2h3.5M.1 148.5h10M5.1 145.6l5 2.9-5 2.9zM410.1 148.5h10"/>
<path d="M410.1 148.5l5-2.9v5.8zM6.7 222.7h3.4M410.1 222.7h3.5M70.1 287v3.4M140.1 287v3.4M210.1 287v10M210.1 287l2.9 5h-5.8zM280.1 287v3.4M350.1 287v3.4"/>
</g>
<path d="M270.1 257h140v30h-140zM303.2 257v16M350.1 257v30M390.1 257v12M270.1 265h33.1M270.1 273h80M350.1 277h60M350.1 269h60M350.1 263h60M370.1 277v10M390.1 277v10" fill="none" stroke="#000" stroke-width=".51"/>
<g fill="#000">
<path d="M283.3 86.6l.4-.4zM283.9 86l-.6 .6zM284 85.8l-.7 .8zM284 85.5v.3l-.7 .8zM284 85.2v.3l-.7 1.1zM283.9 85l.1 .2-.7 1.4zM283.7 84.7l.2 .3-.6 1.6zM282.9 84.2h.2l.2 2.4zM282.6 84.2h.3l.4 2.4zM282.3 84.3l.3-.1 .7 2.4zM282.1 84.4l.2-.1 1 2.3zM281.8 84.6l.3-.2 1.2 2.2z"/>
<path d="M281.8 84.6l1.5 2-1.6-1.8zM281.7 84.8l1.6 1.8-1.7-1.6zM281.6 85l1.7 1.6-1.8-1.3zM281.5 85.3l1.8 1.3-1.8-1zM281.5 85.6l1.8 1-1.8-.7zM281.5 85.9l1.8 .7-1.6-.5zM281.7 86.1l1.6 .5-1.5-.3zM281.8 86.3l1.5 .3-1.3-.1zM282 86.5l1.3 .1zM282.3 86.6h1zM282.5 86.7l.8-.1zM282.8 86.7l.5-.1z"/>
<path d="M283.1 86.7l.2-.1zM108.7 113.2l.6 .1zM108.7 113.2l.8 .1zM108.7 113.2h1.1zM108.7 113.2l1.3-.1zM108.7 113.2l1.5-.3-.2 .2zM108.7 113.2l1.7-.5-.2 .2zM108.7 113.2l1.8-.8-.1 .3zM108.7 113.2l1.8-1v.2zM108.7 113.2l1.8-1.3v.3zM108.7 113.2l1.7-1.6 .1 .3zM110.3 111.4l.1 .2-1.7 1.6z"/>
<path d="M110.2 111.2l.1 .2-1.6 1.8zM109.9 111l.3 .2-1.5 2zM109.7 110.9l.2 .1-1.2 2.2zM109.5 110.8l.2 .1-1 2.3zM109.2 110.8h.3l-.8 2.4zM108.4 111.1l.3 2.1-.4-1.9zM108.3 111.3l.4 1.9-.5-1.6zM108.2 111.6l.5 1.6-.6-1.4zM108.1 111.8l.6 1.4-.7-1.1zM108 112.1l.7 1.1-.6-.8zM108.1 112.4l.6 .8zM108.2 112.6l.5 .6z"/>
<path d="M108.3 112.9l.4 .3zM108.5 113l.2 .2zM263.5 113.8l-.3 .5zM263.6 113.6l-.4 .7zM263.6 113.3l-.4 1zM263.6 113l-.4 1.3zM263.4 112.8l.2 .2-.4 1.3zM263.3 112.6l.1 .2-.2 1.5zM263.1 112.4l.2 .2-.1 1.7zM262.6 112.1l.2 .1 .4 2.1zM262.3 112.1h.3l.6 2.2zM262.1 112.1h.2l.9 2.2z"/>
<path d="M261.8 112.2l.3-.1 1.1 2.2zM261.6 112.4l.2-.2 1.4 2.1zM261.4 112.5l.2-.1 1.6 1.9zM261.4 112.5l1.8 1.8-2-1.5zM261.2 112.8l2 1.5-2.1-1.3zM261.1 113l2.1 1.3-2.1-1zM261.1 113.3l2.1 1-2.1-.8zM261.1 113.5l2.1 .8-2.1-.5zM261.1 113.8l2.1 .5-1.9-.3zM261.3 114l1.9 .3-1.8-.1zM261.4 114.2l1.8 .1-1.5 .1zM261.7 114.4l1.5-.1-1.3 .3z"/>
<path d="M261.9 114.6l1.3-.3zM262.2 114.6l1-.3zM262.5 114.6l.7-.3zM262.7 114.6l.5-.3zM263 114.4l.2-.1zM331.7 119.7l.4 .4zM331.7 119.7l.6 .5zM331.7 119.7l.9 .6zM331.7 119.7l1.2 .6h-.3zM331.7 119.7l1.4 .6h-.2zM331.7 119.7l1.7 .5-.3 .1zM331.7 119.7l1.9 .3-.2 .2z"/>
<path d="M331.7 119.7l2.3-.6v.2zM331.7 119.7l2.3-.9v.3zM331.7 119.7l2.2-1.2 .1 .3zM331.7 119.7l2.1-1.4 .1 .2zM331.7 119.7l1.9-1.6 .2 .2zM333.4 118l.2 .1-1.9 1.6zM333.1 117.9l.3 .1-1.7 1.7zM332.9 117.8l.2 .1-1.4 1.8zM332.6 117.9l.3-.1-1.2 1.9zM332.3 117.9h.3l-.9 1.8zM332.1 118l.2-.1-.6 1.8zM332.1 118l-.4 1.7 .2-1.5z"/>
<path d="M331.7 118.4l.2-.2-.2 1.5zM331.7 118.4v1.3l-.1-1zM331.6 118.7l.1 1zM331.5 118.9l.2 .8zM331.5 119.2l.2 .5zM331.6 119.5l.1 .2zM282.7 130.7l.1 .6zM282.6 130.5l.2 .8zM282.4 130.3l.4 1zM282.2 130.1l.6 1.2zM282 130l.2 .1 .6 1.2zM281.7 129.9l.3 .1 .8 1.3z"/>
<path d="M281.5 129.9h.2l1.1 1.4zM281.2 130l.3-.1 1.3 1.4zM281 130.1l.2-.1 1.6 1.3zM280.7 130.3l.3-.2 1.8 1.2zM280.7 130.3l2.1 1-2.3-.8zM280.5 130.5l2.3 .8-2.4-.6zM280.4 130.7l2.4 .6-2.5-.4zM280.4 131.5l2.4-.2-2.4 .4zM280.4 131.7l2.4-.4-2.2 .7zM280.6 132l2.2-.7-2 .9zM280.8 132.2l2-.9-1.8 1zM281 132.3l1.8-1-1.5 1.1z"/>
<path d="M281.3 132.4l1.5-1.1-1.3 1.1zM281.5 132.4l1.3-1.1-1 1.1zM282.8 131.3l-.7 1-.3 .1zM282.8 131.3l-.5 .9-.2 .1zM282.8 131.3l-.5 .9zM282.8 131.3l-.3 .7zM282.8 131.3l-.2 .5zM282.8 131.3v.2zM340.3 138.7l.3 .5zM340.3 138.7l.6 .6zM340.3 138.7l.8 .7zM340.3 138.7l1.1 .7h-.3z"/>
<path d="M340.3 138.7l1.4 .7h-.3zM340.3 138.7l1.6 .7h-.2zM340.3 138.7l1.9 .5-.3 .2zM340.3 138.7l2 .3-.1 .2zM340.3 138.7l2.4-.7v.3zM340.3 138.7l2.3-.9 .1 .2zM340.3 138.7l2.2-1.2 .1 .3zM340.3 138.7l2-1.4 .2 .2zM340.3 138.7l1.8-1.5 .2 .1zM341.8 137l.3 .2-1.8 1.5zM341.6 136.9l.2 .1-1.5 1.7zM341.3 136.9h.3l-1.3 1.8z"/>
<path d="M341.1 137l.2-.1-1 1.8zM340.8 137.1l.3-.1-.8 1.7zM340.6 137.3l.2-.2-.5 1.6zM340.4 137.5l.2-.2-.3 1.4zM340.4 137.5l-.1 1.2zM340.3 137.7v1zM340.2 138l.1 .7zM340.2 138.2l.1 .5zM340.2 138.5l.1 .2zM113 152.7l-.1 .5zM112.9 152.4v.8zM112.8 152.1l.1 1.1z"/>
<path d="M112.7 151.9l.1 .2 .1 1.1zM112.5 151.7l.2 .2 .2 1.3zM112.3 151.6l.2 .1 .4 1.5zM112 151.5l.3 .1 .6 1.6zM111.7 151.5h.3l.9 1.7zM111.5 151.5h.2l1.2 1.7zM111.2 151.6l.3-.1 1.4 1.7zM111 151.7l.2-.1 1.7 1.6zM110.8 151.9l.2-.2 1.9 1.5zM110.8 151.9l2.1 1.3-2.3-1.1zM110.6 152.1l2.3 1.1-2.4-.8zM110.5 152.4l2.4 .8-2.4-.5z"/>
<path d="M110.5 152.7l2.4 .5-2.4-.3zM110.9 153.6l2-.4-1.8 .6zM111.1 153.8l1.8-.6-1.6 .7zM111.3 153.9l1.6-.7-1.3 .8zM111.6 154l1.3-.8-1.1 .8zM111.8 154l1.1-.8-.8 .7zM112.1 153.9l.8-.7zM112.9 153.2l-.6 .6zM112.9 153.2l-.3 .4zM112.9 153.2l-.1 .2zM120.3 176.6l-.3 .5zM120.3 176.6l-.3 .7z"/>
<path d="M120.3 176.6l-.3 1zM120.3 176.6l-.2 1.3zM120.3 176.6v1.5l-.2-.2zM120.3 176.6l.2 1.7-.2-.2zM120.3 176.6l.4 1.9-.2-.2zM120.3 176.6l.6 2-.2-.1zM120.3 176.6l.9 2h-.3zM120.3 176.6l1.2 2h-.3zM120.3 176.6l1.4 1.9-.2 .1zM120.3 176.6l1.7 1.8-.3 .1zM120.3 176.6l1.9 1.6-.2 .2zM120.3 176.6l2 1.4-.1 .2z"/>
<path d="M120.3 176.6l2.2 1.2-.2 .2zM120.3 176.6l2.2 .9v.3zM120.3 176.6l2.2 .6v.3zM120.3 176.6l2.2 .4v.2zM120.3 176.6l1.7-.3 .2 .2zM120.3 176.6l1.4-.4 .3 .1zM120.3 176.6l1.4-.4zM120.3 176.6l.9-.5h.2zM120.3 176.6l.9-.5zM120.3 176.6l.6-.5zM120.4 176.4l.3-.1-.4 .3zM120.4 176.4l-.1 .2z"/>
<path d="M260.6 179.1l-.2 .4zM260.6 178.8l-.2 .7zM260.6 178.5l-.2 1zM260.6 178.3l-.2 1.2zM260.4 178.1l.2 .2-.2 1.2zM260.2 177.8l.2 .3v1.4zM260 177.7l.2 .1 .2 1.7zM259.7 177.6l.3 .1 .4 1.8zM259.5 177.5l.2 .1 .7 1.9zM259.2 177.5h.3l.9 2zM258.9 177.6l.3-.1 1.2 2zM258.7 177.8l.2-.2 1.5 1.9z"/>
<path d="M258.5 177.9l.2-.1 1.7 1.7zM258.5 177.9l1.9 1.6-2.1-1.4zM258.3 178.1l2.1 1.4-2.2-1.1zM258.2 178.4l2.2 1.1-2.3-.9zM258.1 178.6l2.3 .9-2.3-.6zM258.1 178.9l2.3 .6-2.2-.3zM258.5 179.6l1.9-.1-1.7 .3zM258.7 179.8l1.7-.3-1.5 .5zM258.9 180l1.5-.5zM259.2 180l1.2-.5-.9 .5zM259.5 180l.9-.5zM259.7 180l.7-.5z"/>
<path d="M260 179.9l.4-.4zM260.4 179.5l-.2 .2zM271.1 171.7l.4-.3zM271.1 171.7l.6-.5zM271.7 170.9v.3l-.6 .5zM271.8 170.6l-.7 1.1zM271.8 170.4v.2l-.7 1.1zM271.7 170.1l.1 .3-.7 1.3zM271.6 169.9l.1 .2-.6 1.6zM271.3 169.7l.3 .2-.5 1.8zM270.4 169.4h.3l.4 2.3zM270.1 169.5l.3-.1 .7 2.3z"/>
<path d="M269.9 169.5h.2l1 2.2zM269.7 169.7l.2-.2 1.2 2.2zM269.7 169.7l1.4 2-1.6-1.8zM269.5 169.9l1.6 1.8-1.7-1.5zM269.4 170.2l1.7 1.5-1.8-1.3zM269.3 170.4l1.8 1.3-1.8-1zM269.3 170.7l1.8 1-1.8-.7zM269.3 171l1.8 .7-1.7-.5zM269.4 171.2l1.7 .5-1.5-.3zM269.6 171.4l1.5 .3-1.3-.1zM269.8 171.6l1.3 .1zM270 171.7h1.1z"/>
<path d="M270.3 171.8l.8-.1zM270.6 171.9l.5-.2zM270.8 171.8l.3-.1zM75.2 202.1h.5zM75.2 202.1l.8-.1zM75.2 202.1l1-.3zM75.2 202.1l1.2-.4zM75.2 202.1l1.3-.7-.1 .3zM75.2 202.1l1.4-.9-.1 .2zM75.2 202.1l1.5-1.2-.1 .3zM76.6 200.7l.1 .2-1.5 1.2zM76.5 200.4l.1 .3-1.4 1.4z"/>
<path d="M76.4 200.2l.1 .2-1.3 1.7zM76.2 199.9l.2 .3-1.2 1.9zM76 199.8l.2 .1-1 2.2zM75.7 199.7l.3 .1-.8 2.3zM75.5 199.6l.2 .1-.5 2.4zM74.7 199.9l.2-.2 .3 2.4zM74.5 200l.2-.1 .5 2.2zM74.5 200l.7 2.1-.9-1.8zM74.3 200.3l.9 1.8-1-1.6zM74.2 200.5l1 1.6-1.1-1.3zM74.1 200.8l1.1 1.3-1.1-1.1zM74.1 201l1.1 1.1z"/>
<path d="M74.2 201.3l1 .8zM74.3 201.5l.9 .6zM74.5 201.8l.7 .3zM74.7 201.9l.5 .2zM74.9 202.1h.3zM61.2 227.3l.5 .2zM60.9 227.3l.8 .2zM60.6 227.4l1.1 .1zM60.4 227.5h1.3zM60.1 227.6l.3-.1h1.3zM60 227.8l.1-.2 1.6-.1zM60 227.8l1.7-.3-1.9 .5z"/>
<path d="M59.8 228l1.9-.5-2 .8zM59.7 228.3l2-.8-2 1.1zM59.7 228.6l2-1.1-2 1.3zM59.7 228.8l2-1.3-1.9 1.6zM59.8 229.1l1.9-1.6-1.8 1.8zM59.9 229.3l1.8-1.8-1.6 2zM61.7 227.5l-1.4 2.2-.2-.2zM61.7 227.5l-1.1 2.3-.3-.1zM61.7 227.5l-.8 2.3h-.3zM61.7 227.5l-.6 2.3h-.2zM61.7 227.5l-.3 2.2-.3 .1zM61.7 227.5l.3 1.7-.2 .2z"/>
<path d="M61.7 227.5l.4 1.5-.1 .2zM61.7 227.5l.5 1.2-.1 .3zM61.7 227.5l.5 1.2zM61.7 227.5l.5 1zM61.7 227.5l.4 .7zM61.7 227.5l.3 .5zM61.7 227.5l.1 .3z"/>
</g>
<path d="M263 112.2v2.1M280.3 131.1h2.5M120.3 176.8h2.2M258.2 179.4h2.2" fill="none" stroke="#000" stroke-width=".34"/>
<path d="M283.5 84.5v2.1M109 110.8v2.4M340.3 138.5h2.4M270.9 169.4v2.3" fill="none" stroke="#000" stroke-width=".42"/>
<path d="M108.6 111v2.2M331.7 119.9h2.1M340.3 138.9h2.2M110.5 153.1h2.4M75.1 199.7v2.4M75.3 199.6v2.5M61.5 227.5v2.2" fill="none" stroke="#000" stroke-width=".3"/>
<path d="M331.7 119.5h2.3M110.7 153.4h2.2" fill="none" stroke="#000" stroke-width=".38"/>
<g font-size="6.3">
<text x="22.7" y="23.5">TABLÓNES DELANTEROS CENTRALES. SALPICADERO</text>
<text x="22.7" y="30.8">Se fija con pernos atornillados a las tapas laterales y excéntricas.</text>
</g>
<g font-size="4.7">
<text x="304.6" y="263.9">Plano ENS Cabina</text>
<text x="304.6" y="269.3">Ambar</text>
</g>
<g font-size="4.2">
<text x="34" y="9.6">6</text>
<text x="104" y="9.6">5</text>
<text x="174" y="9.6">4</text>
<text x="244" y="9.6">3</text>
<text x="314" y="9.6">2</text>
<text x="384" y="9.6">1</text>
<text x="6.8" y="38.7">D</text>
<text x="410.6" y="38.7">D</text>
<text x="7" y="112.9">C</text>
<text x="410.8" y="112.9">C</text>
<text x="7" y="187.1">B</text>
<text x="410.8" y="187.1">B</text>
<text x="7" y="261.4">A</text>
<text x="410.8" y="261.4">A</text>
<text x="34" y="290.4">6</text>
<text x="104" y="290.4">5</text>
<text x="174" y="290.4">4</text>
<text x="244" y="290.4">3</text>
<text x="314" y="290.4">2</text>
<text x="384" y="290.4">1</text>
</g>
<g font-size="3.9">
<text x="269.7" y="65">14</text>
<text x="121.9" y="83.9">14</text>
<text x="247.6" y="99.9">7</text>
<text x="352.2" y="107.5">10</text>
<text x="374.3" y="122.3">11</text>
<text x="250.8" y="130.3">1</text>
<text x="88.8" y="144.9">7</text>
<text x="257.4" y="147.2">2</text>
<text x="229.6" y="158.2">6</text>
<text x="78.6" y="176.8">2</text>
<text x="162.1" y="210.1">1</text>
<text x="42.2" y="255.1">6</text>
</g>
<text font-size="3.1" x="352.4" y="275.2">AMB-04-AMB02-ENS04</text>
<g font-size="2.4">
<text x="271.2" y="259.7">SCALE:</text>
<text x="350.6" y="260.8">DRAWN: Sergio Torremocha</text>
<text x="391.2" y="260.6">06/04/2016</text>
<text x="350.6" y="267">CHECKED: A.Garcia</text>
<text x="391.2" y="266.7">06/04/2016</text>
<text x="350.6" y="271.4">DWG NO:</text>
<text x="351.6" y="279.3">REV</text>
<text x="372" y="279.4">SIZE</text>
<text x="391" y="279.6">SHEET</text>
<text x="358.1" y="284.1">03</text>
<text x="377.9" y="283.8">A3</text>
<text x="398.3" y="283.8">3 /8</text>
</g>
</svg>
